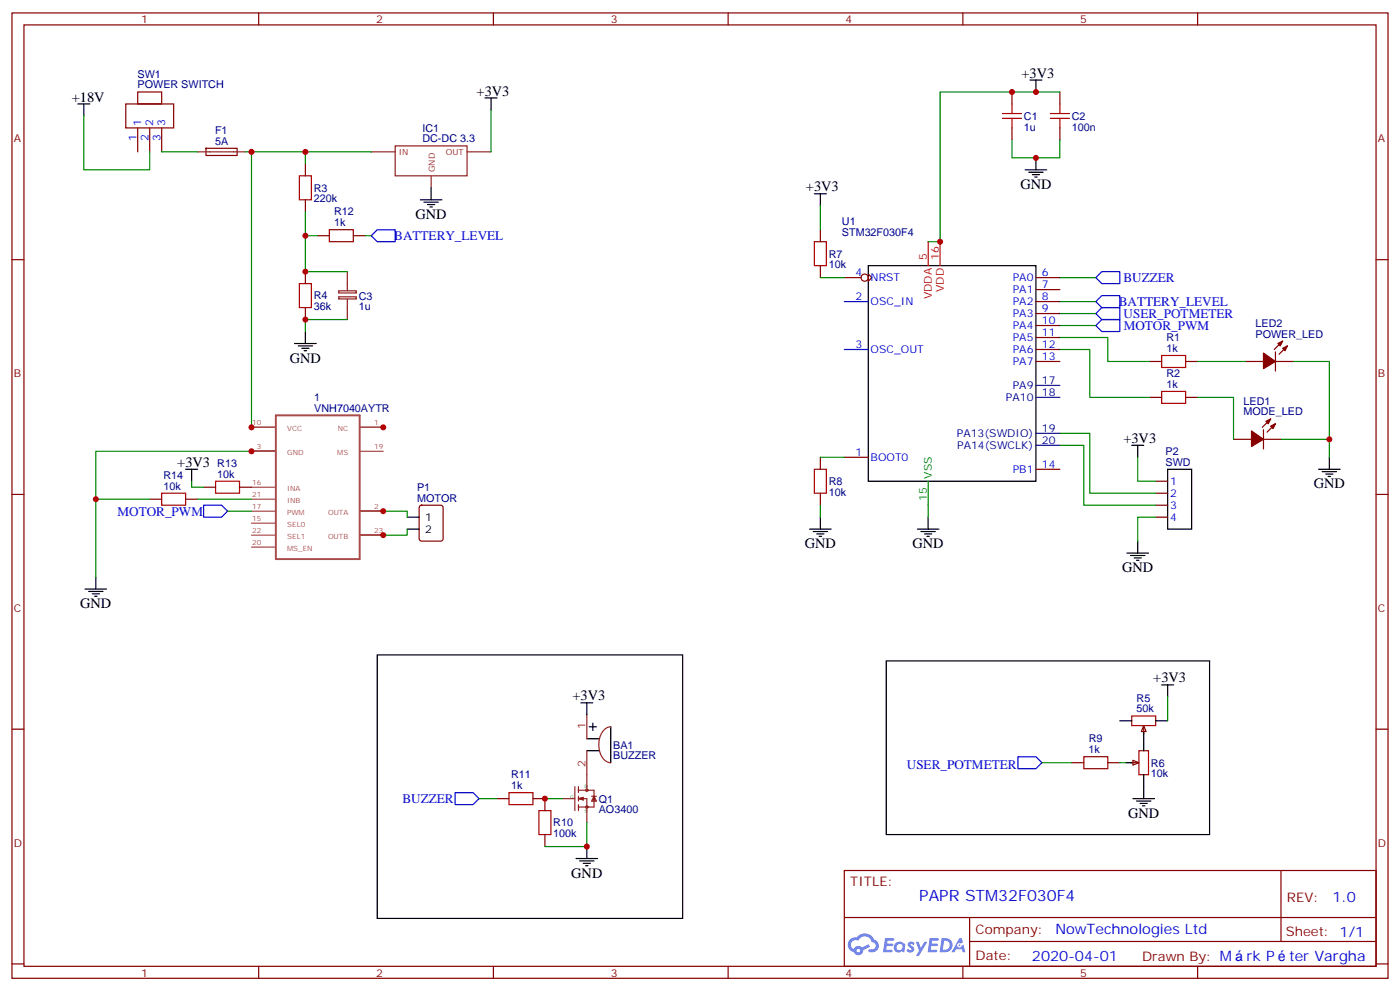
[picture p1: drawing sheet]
<svg xmlns="http://www.w3.org/2000/svg" width="412mm" height="292mm" viewBox="0 0 412 292" stroke-linecap="round" stroke-linejoin="round" font-family="sans-serif">
<path d="M111.1 192.9h90v77.6h-90zM261.1 194.7h95.2v51.1h-95.2z" fill="none" stroke="#000" stroke-width=".35"/>
<g fill="none" stroke="#870000" stroke-width=".35">
<path d="M3.5 3.8h405.4v284.3h-405.4zM7.1 7.3h398.2v277.3h-398.2zM76.2 3.8v3.5M145.3 3.8v3.5M214.5 3.8v3.5M283.6 3.8v3.5M352.8 3.8v3.5M3.5 76.5h3.6M405.3 76.5h3.6M3.5 145.6h3.6M405.3 145.6h3.6M3.5 214.8h3.6"/>
<path d="M405.3 214.8h3.6M248.7 256.4h156.6v28.2h-156.6zM377.3 256.4v20.9M248.7 270.2h156.5M285.6 277.3h119.6M285.6 270.2v14.2M3.5 283.9h3.6M76.2 284.6v3.5M145.3 284.6v3.5M214.5 284.6v3.5M283.6 284.6v3.5M352.8 284.6v3.5"/>
<path d="M405.3 283.9h3.6"/>
</g>
<g fill="#5487ff">
<path d="M267.7 277.6a1.22 1.22 0 0 1 1.7 .2l-.4 .6a.47 .47 0 0 0-.3-.4 .47 .47 0 0 0-.5 .2l.1 .2a1.14 1.14 0 0 1 .8 1.8 1.14 1.14 0 0 1-1.9 0l-.2-.2 .5-.6 .7 .5a.29 .29 0 0 0 .3-.3 .29 .29 0 0 0-.2-.3 1.04 1.04 0 0 1-.6-1.7z"/>
<path d="M260.7 276.3h2.4l.3 .2-.2 .5-1.8 .1-.1 .8h1.5l.3 .4-.3 .4h-1.6l-.2 1.1h1.7l.2 .3-.2 .3-2.6 .1z"/>
<path d="M273.8 276.3h2.4l.3 .2-.1 .5-1.8 .1-.2 .8h1.6l.3 .4-.4 .4h-1.6l-.1 1.1h1.7l.2 .3-.2 .3-2.6 .1z"/>
<path d="M282.6 276.3h.7l.3 1.3-.6 .3a.69 .69 0 0 0-1 .3 .69 .69 0 0 0 .4 .9 .69 .69 0 0 0 .9-.6l.5-.2 .6 2.2h-.8l-.2-.9h-1.8l-.5 .9h-.8z"/>
<path d="M269.8 277.4h.8l.6 1.8 1.1-1.8h.9l-2.6 4.2h-.8l.9-1.5z"/>
<path d="M277.4 276.3l-.6 4.2h1.3a2.11 2.11 0 0 0 2.5-2.1 2.11 2.11 0 0 0-2.5-2.1zM278.1 277.1a1.39 1.39 0 0 1 1.7 1.4 1.39 1.39 0 0 1-1.8 1.3h-.3z"/>
<path d="M263.7 277.9a1.54 1.54 0 0 0-.1 2.2 1.54 1.54 0 0 0 2.2 .1l.6 .3 .3-2.3-.2-.3h-.4a1.49 1.49 0 0 0-2.4 0zM264 278.9a.94 .94 0 0 1 1.8 0 .94 .94 0 0 1-1.8 0z"/>
<path d="M250.4 276.7a2.18 2.18 0 0 0 1.1 3.7 1.44 1.44 0 0 0 1.6 .9 1.44 1.44 0 0 0 1.2-1.4l2-1.1-.5-.7-1.9 1a1.47 1.47 0 0 0-2.4 .4 1.39 1.39 0 0 1-.7-1.9 1.39 1.39 0 0 1 2-.5 2.12 2.12 0 0 1 2.2-1.3 2.12 2.12 0 0 1 1.9 1.7 1.14 1.14 0 0 1 1.1 1.4 1.14 1.14 0 0 1-1.7 .7 .43 .43 0 0 0-.5 .4 .43 .43 0 0 0 .4 .5 1.98 1.98 0 0 0 2.5-1.2 1.98 1.98 0 0 0-1.2-2.6 3.1 3.1 0 0 0-5.3-.6l-.9 .1zM252.3 280a.55 .55 0 0 1 1.1 0 .55 .55 0 0 1-1.1 0z"/>
<circle cx="282.6" cy="278.4" r=".26"/>
</g>
<g fill="none" stroke="#870000" stroke-width=".35">
<path d="M37 30.6h14.2v7.1h-14.2zM40.6 27.1h7v3.5h-7zM40.6 37.7v7M44.1 37.7v7M47.6 37.7v7M298.1 27.1v3.5M298.1 37.7v3.5M312.2 27.1v3.5M312.2 37.7v3.5M60.7 43.7h9.1v2.1h-9.1zM90 48.3v3.5M90 58.8v3.6"/>
<path d="M93.5 69.4h3.5M104.1 69.4h3.5M241.7 67.7v3.5M241.7 78.2v3.6M90 80v3.5M90 90.6v3.5M248.7 81.8h4.9M255.8 80.7l1 1.1-1 1M305.2 81.8h7M305.2 85.3h7M305.2 88.8h7M305.2 92.4h7"/>
<path d="M305.2 95.9h7M305.2 99.4h7M305.2 102.9h7M305.2 106.5h7M338.7 106.5h3.5M338.7 117.1h3.5M349.2 106.5h3.6M349.2 117.1h3.6M366.9 106.5h5.3M375.7 106.5h5.3M375.7 103.6v5.7M377.8 100.5l-2.4 2.4"/>
<path d="M379.2 101.9l-2.4 2.5M241.7 134.7v3.5M248.7 134.7h7.1M305.2 138.2h7M363.4 129.4h5.3M372.2 126.6v5.6M372.2 129.4h5.3M374.3 123.4l-2.5 2.5M375.7 124.8l-2.5 2.5M44.1 147h3.5M54.7 147h3.5M60 143.5h3.5"/>
<path d="M70.6 143.5h3.5M123.7 149l.5-.2h5.6l.7 .4v9.5l-.4 .6-5.9 .1-.7-.5v-9.4zM241.7 145.3v3.5M340.4 141.7h3.6M340.4 145.3h3.6M340.4 148.8h3.6M340.4 152.3h3.6M336.9 213.7l.7 1.8h-1.4zM336.9 214.1v2.1M146.4 235.2h3.5M157 235.2h3.5v3.6M315.7 224.6h3.6"/>
<path d="M326.3 224.6h3.5M333 224.6h2.1M333.7 223.9l1.8 .7-1.8 .8zM160.5 245.8v3.5"/>
<circle cx="254.7" cy="81.8" r="1.06"/>
</g>
<g fill="none" stroke="#8c2424" stroke-width=".35">
<path d="M58.2 44.7h14.1M109.4 44.7h7M116.4 43h21.2v8.8h-21.2zM127 51.8v3.5M137.6 44.7h7M99.8 87.4h5.2v.7h-5.2zM99.8 85.7h5.2v.6h-5.2zM102.3 80v5.7M102.3 88.1v6M172.9 210.5v7.1M179.9 214.1a4.3 4.3 0 0 0-3.5 4.3 5.7 5.7 0 0 0 2.9 6.2h.6M165.8 235.2h3.5"/>
<path d="M169.3 231.7v7.1M170.4 232.8h4.6v2.4M170.4 235.2h2.5v7.1M170.4 231.7v1.8M170.4 234.5v1.4M170.4 237v1.8M170.4 235.2l1.4 .4M171.1 235.2l.7 .4M171.8 234.9l-1.4 .3M171.8 234.9v.7M171.8 234.9l-1.1 .3 1.1 .4M172.9 221.1v11.7"/>
<path d="M174.3 234.5h1.4M175 235.6v2.1h-4.6M175 234.5l.7 1.4h-1.4zM175 235.2l.3 .7M175 235.2l-.4 .7M175 235.2l.3 .4M175 235.2l-.4 .4"/>
<circle cx="172.9" cy="232.8" r=".35"/>
<circle cx="172.9" cy="237.7" r=".35"/>
</g>
<path d="M81.3 122.3h24.6v42.4h-24.6z" fill="none" stroke="#a64a4a" stroke-width=".56"/>
<path d="M74.1 125.9h6.9M74.1 132.9h6.9M105.9 125.9h7M105.9 132.9h7M74.1 143.5h6.9M74.1 147h6.9M74.1 150.6h6.9M74.1 154.1h6.9M74.1 157.6h6.9M105.9 150.6h7M105.9 157.6h7M74.1 161.1h6.9" fill="none" stroke="#a64a4a" stroke-width=".35"/>
<g fill="none" stroke="#000" stroke-width=".35">
<path d="M22.9 30.6h3.6M24.7 30.6v3.5M142.9 28.9h3.5M144.6 28.9v3.5M303.4 23.6h3.5M305.2 23.6v3.5M123.8 58.8h6.4M124.9 59.5h4.2M127 55.3v3.5M239.9 57.1h3.5M241.7 57.1v3.5M302 50h6.3"/>
<path d="M303 50.7h4.3M304.1 51.4h2.1M304.8 52.1h.7M305.2 46.5v3.5M125.9 60.3h2.2M126.6 61h.8M255.8 78.2h49.4v63.5h-49.4zM90 97.6v3.6M86.8 101.2h6.3M87.8 101.9h4.3M88.9 102.6h2.1M89.6 103.3h.7"/>
<path d="M54.7 138.2h3.5M56.4 138.2v3.5M333.4 131.2h3.5M335.1 131.2v3.5M344 138.2h7v17.7h-7zM388.4 138.2h6.4M389.5 138.9h4.2M390.5 139.6h2.1M391.6 134.7v3.5M119.9 152.3h3.6M119.9 155.9h3.6M238.5 155.9h6.3"/>
<path d="M239.5 156.6h4.3M240.6 157.3h2.1M241.3 158h.7M241.7 152.3v3.6M270.2 155.9h6.4M271.3 156.6h4.2M272.3 157.3h2.2M273 158h.8M273.4 152.3v3.6M335.1 159.4v3.5M391.2 140.3h.7M25 173.5h6.4"/>
<path d="M26.1 174.2h4.2M27.2 174.9h2.1M27.9 175.6h.7M28.2 170v3.5M332 162.9h6.3M333 163.6h4.3M334.1 164.3h2.1M334.8 165h.7M171.1 207h3.5M172.9 217.6h3.5M172.9 207v3.5M173.6 214.1h2.1"/>
<path d="M174.6 213v2.1M179.9 214.1v10.5M329.8 212.3h3.6M336.9 215.8v5.3M340.4 212.3h3.6M342.2 201.7h3.5M344 201.7v3.5M172.9 221.1h3.5M331.6 224.6h1.8M333.7 235.2h6.4M334.8 235.9h4.2M335.8 236.6h2.2"/>
<path d="M336.5 237.3h.8M336.9 228.2v7M169.7 252.9h6.3M170.7 253.6h4.3M171.8 254.3h2.1M172.5 255h.7M172.9 249.3v3.6"/>
</g>
<path d="M109.4 69.4l1.7-1.7h5.3v3.5h-5.3zM248.7 88.8h7.1M322.8 88.8l1.8-1.7h5.2v3.5h-5.2zM322.8 95.9l1.8-1.8h5.2v3.5h-5.2zM322.8 92.4l1.8-1.8h5.2v3.5h-5.2zM322.8 81.8l1.8-1.8h5.2v3.5h-5.2zM248.7 102.9h7.1M60 148.8h5.3l1.7 1.8-1.7 1.7h-5.3zM134.1 233.5h5.2l1.8 1.7-1.8 1.8h-5.2zM299.9 222.9h5.3l1.7 1.7-1.7 1.8h-5.3z" fill="none" stroke="#00f" stroke-width=".35"/>
<path d="M273.4 71.2v7M276.9 71.2v7" fill="none" stroke="#f00" stroke-width=".35"/>
<g fill="none" stroke="#008700" stroke-width=".35">
<path d="M24.7 34.1v15.9h19.4v-5.3M144.6 32.4v12.3M312.2 27.1h-35.3v44.1h-3.5M47.6 44.7h10.6M72.3 44.7h37.1M74.1 44.7v81.2M90 44.7v3.6M298.1 41.2v5.3h14.1v-5.3M90 69.4v10.6h12.3M90 62.4v7h3.5M107.6 69.4h1.8M241.7 60.6v7.1"/>
<path d="M102.3 94.1h-12.3v3.5M241.7 81.8h7M312.2 88.8h10.6M312.2 81.8h10.6M312.2 99.4h14.1v7.1h12.4M312.2 95.9h10.6M312.2 92.4h10.6M312.2 102.9h8.8v14.2h17.7M352.8 117.1h10.6v12.3M352.8 106.5h14.1M381 106.5h10.6v28.2M74.1 132.9h-45.9v37.1"/>
<path d="M241.7 134.7h7M312.2 127.6h8.8v17.7h19.4M312.2 131.2h7.1v17.6h21.1M335.1 134.7v7h5.3M377.5 129.4h14.1M28.2 147h15.9M56.4 141.7v1.8h3.6M58.2 147h15.9M67 150.6h7.1M112.9 150.6h7v1.7M119.9 155.9v1.7h-7M241.7 148.8v3.5"/>
<path d="M273.4 141.7v10.6M340.4 152.3h-5.3v7.1M344 205.2v7.1M141.1 235.2h5.3M160.5 235.2h5.3M306.9 224.6h8.8M329.8 224.6h1.8M172.9 242.3v7h-12.4"/>
</g>
<path d="M305.2 113.5h7M305.2 117.1h7M305.2 127.6h7M305.2 131.2h7" fill="none" stroke="#000087" stroke-width=".35"/>
<g fill="none" stroke="#a10000" stroke-width=".35">
<path d="M295.3 34.9h5.6M295.3 33.4h5.6M298.1 30.6v2.8M298.1 34.9v2.8M309.4 34.9h5.6M309.4 33.4h5.6M312.2 30.6v2.8M312.2 34.9v2.8M88.2 51.8h3.5v7h-3.5zM97 67.7h7.1v3.5h-7.1zM239.9 71.2h3.5v7h-3.5zM88.2 83.5h3.5v7.1h-3.5z"/>
<path d="M342.2 104.7h7v3.5h-7zM342.2 115.3h7v3.5h-7zM239.9 138.2h3.5v7.1h-3.5zM47.6 145.3h7.1v3.5h-7.1zM63.5 141.7h7.1v3.6h-7.1zM333.4 210.9h7v2.8h-7zM149.9 233.5h7.1v3.5h-7.1zM158.7 238.8h3.6v7h-3.6zM319.3 222.9h7v3.5h-7zM335.5 221.1h2.8v7.1h-2.8z"/>
</g>
<g fill="#870000" stroke="#870000" stroke-width=".35">
<path d="M374.3 125.5l1.4-.7-.7 1.4z"/>
<path d="M372.9 124.1l1.4-.7-.7 1.4z"/>
<path d="M368.7 126.9l3.5 2.5-3.5 2.1z"/>
<path d="M377.8 102.6l1.4-.7-.7 1.4z"/>
<path d="M376.4 101.2l1.4-.7-.7 1.4z"/>
<path d="M372.2 104l3.5 2.5-3.5 2.1z"/>
</g>
<g fill="#c00">
<circle cx="298.1" cy="27.1" r=".88"/>
<circle cx="172.9" cy="249.3" r=".88"/>
<circle cx="305.2" cy="46.5" r=".88"/>
<circle cx="305.2" cy="27.1" r=".88"/>
<circle cx="90" cy="44.7" r=".88"/>
<circle cx="112.9" cy="125.9" r=".88"/>
<circle cx="74.1" cy="125.9" r=".88"/>
<circle cx="74.1" cy="132.9" r=".88"/>
<circle cx="112.9" cy="150.6" r=".88"/>
<circle cx="112.9" cy="157.6" r=".88"/>
<circle cx="74.1" cy="44.7" r=".88"/>
<circle cx="160.5" cy="235.2" r=".88"/>
<circle cx="90" cy="80" r=".88"/>
<circle cx="90" cy="94.1" r=".88"/>
<circle cx="276.9" cy="71.2" r=".88"/>
<circle cx="90" cy="69.4" r=".88"/>
<circle cx="28.2" cy="147" r=".88"/>
<circle cx="391.6" cy="129.4" r=".88"/>
</g>
<text font-size="4.6" fill="#00f" x="270.8" y="265.4">PAPR STM32F030F4</text>
<g font-size="4.2">
<text x="300.9" y="22.9">+3V3</text>
<text x="21.2" y="29.9">+18V</text>
<text x="140.4" y="28.2">+3V3</text>
<text x="237.4" y="56.4">+3V3</text>
<text x="300.6" y="55.7">GND</text>
<text x="122.4" y="64.5">GND</text>
<text x="85.4" y="106.8">GND</text>
<text x="330.9" y="130.5">+3V3</text>
<text x="52.2" y="137.5">+3V3</text>
<text x="387" y="143.9">GND</text>
<text x="237.1" y="161.5">GND</text>
<text x="268.8" y="161.5">GND</text>
<text x="330.6" y="168.6">GND</text>
<text x="23.6" y="179.1">GND</text>
<text x="339.7" y="201">+3V3</text>
<text x="168.6" y="206.3">+3V3</text>
<text x="332.3" y="240.9">GND</text>
<text x="168.3" y="258.5">GND</text>
</g>
<g font-size="4.2" fill="#00f">
<text x="392.5" y="265.7">1.0</text>
<text x="310.9" y="275.2">NowTechnologies Ltd</text>
<text x="304" y="283">2020-04-01</text>
<text x="367.1" y="282.9">rk P</text>
<text x="379.7" y="282.9">ter Vargha</text>
</g>
<g font-size="3.9" fill="#00f">
<text x="116.1" y="70.7">BATTERY_LEVEL</text>
<text x="330.9" y="83">BUZZER</text>
<text x="329.6" y="90.1">BATTERY_LEVEL</text>
<text x="331" y="93.6">USER_POTMETER</text>
<text x="331" y="97.1">MOTOR_PWM</text>
<text x="34.6" y="151.9">MOTOR_PWM</text>
<text x="267.1" y="226.4">USER_POTMETER</text>
<text x="118.6" y="236.5">BUZZER</text>
</g>
<g font-size="3.9" fill="#800">
<text x="250.5" y="261">TITLE:</text>
<text x="379.1" y="265.7">REV:</text>
<text x="287.4" y="275.2">Company:</text>
<text x="378.7" y="275.8">Sheet: 1/1</text>
<text x="287.4" y="282.9">Date:</text>
<text x="336.4" y="282.9">Drawn By: M</text>
</g>
<g font-size="3.2" fill="#800">
<text x="41.6" y="6.8">1</text>
<text x="110.8" y="6.8">2</text>
<text x="179.9" y="6.8">3</text>
<text x="249.1" y="6.8">4</text>
<text x="318.2" y="6.8">5</text>
<text x="4.1" y="41.9">A</text>
<text x="405.9" y="41.9">A</text>
<text x="4.1" y="111.1">B</text>
<text x="405.9" y="111.1">B</text>
<text x="4.1" y="180.2">C</text>
<text x="405.9" y="180.2">C</text>
<text x="4.1" y="249.3">D</text>
<text x="405.9" y="249.3">D</text>
<text x="41.6" y="287.6">1</text>
<text x="110.8" y="287.6">2</text>
<text x="179.9" y="287.6">3</text>
<text x="249.1" y="287.6">4</text>
<text x="318.2" y="287.6">5</text>
</g>
<g font-size="3.2" fill="#000080">
<text x="40.5" y="22.9">SW1</text>
<text x="40.5" y="26">POWER SWITCH</text>
<text x="301.6" y="35.3">C1</text>
<text x="315.7" y="35.3">C2</text>
<text x="63.3" y="39.4">F1</text>
<text x="124.4" y="41.9">DC-DC 3.3</text>
<text x="124.4" y="38.7">IC1</text>
<text x="301.6" y="38.5">1u</text>
<text x="315.7" y="38.5">100n</text>
<text x="63.3" y="42.6">5A</text>
<text x="92.4" y="59.6">220k</text>
<text x="92.4" y="56.5">R3</text>
<text x="98.4" y="63.4">R12</text>
<text x="98.4" y="66.6">1k</text>
<text x="248" y="69.4">STM32F030F4</text>
<text x="248" y="66.3">U1</text>
<text x="244.1" y="75.9">R7</text>
<text x="244.1" y="79.1">10k</text>
<text x="92.4" y="88.2">R4</text>
<text x="105.7" y="88.2">C3</text>
<text x="92.4" y="91.4">36k</text>
<text x="105.7" y="91.4">1u</text>
<text x="343.6" y="100.5">R1</text>
<text x="369.8" y="99.4">POWER_LED</text>
<text x="369.8" y="96.3">LED2</text>
<text x="343.6" y="103.6">1k</text>
<text x="343.6" y="111.1">R2</text>
<text x="92.6" y="118.1">1</text>
<text x="343.6" y="114.2">1k</text>
<text x="366.3" y="119.2">LED1</text>
<text x="92.6" y="121.3">VNH7040AYTR</text>
<text x="366.3" y="122.3">MODE_LED</text>
<text x="64" y="137.6">R13</text>
<text x="343.4" y="137.2">SWD</text>
<text x="343.4" y="133.9">P2</text>
<text x="48.1" y="141.1">R14</text>
<text x="64" y="140.7">10k</text>
<text x="244.1" y="142.9">R8</text>
<text x="48.1" y="144.2">10k</text>
<text x="122.9" y="147.7">MOTOR</text>
<text x="122.9" y="144.5">P1</text>
<text x="244.1" y="146.1">10k</text>
<text x="334.8" y="209.8">50k</text>
<text x="334.8" y="206.7">R5</text>
<text x="180.6" y="220.5">BA1</text>
<text x="320.7" y="221.8">1k</text>
<text x="320.7" y="218.7">R9</text>
<text x="180.6" y="223.7">BUZZER</text>
<text x="339" y="225.8">R6</text>
<text x="150.6" y="232.4">1k</text>
<text x="150.6" y="229.2">R11</text>
<text x="339" y="228.9">10k</text>
<text x="176.4" y="239.6">AO3400</text>
<text x="176.4" y="236.4">Q1</text>
<text x="163" y="243.4">R10</text>
<text x="163" y="246.6">100k</text>
</g>
<g font-size="3.2" fill="#00f">
<text x="40.2" y="41.5" transform="rotate(-90 40.2 41.5)">1</text>
<text x="41.6" y="37" transform="rotate(-90 41.6 37)">1</text>
<text x="43.7" y="41.5" transform="rotate(-90 43.7 41.5)">2</text>
<text x="45.2" y="37" transform="rotate(-90 45.2 37)">2</text>
<text x="47.3" y="41.5" transform="rotate(-90 47.3 41.5)">3</text>
<text x="48.7" y="37" transform="rotate(-90 48.7 37)">3</text>
<text x="252" y="81.4">4</text>
<text x="256.5" y="82.8">NRST</text>
<text x="298.3" y="82.8">PA0</text>
<text x="306.9" y="81.4">6</text>
<text x="252" y="88.5">2</text>
<text x="256.5" y="89.9">OSC_IN</text>
<text x="298.3" y="86.4">PA1</text>
<text x="298.3" y="89.9">PA2</text>
<text x="306.9" y="84.9">7</text>
<text x="306.9" y="88.5">8</text>
<text x="298.3" y="93.4">PA3</text>
<text x="306.9" y="92">9</text>
<text x="306.9" y="95.5">10</text>
<text x="298.3" y="96.9">PA4</text>
<text x="298.3" y="100.5">PA5</text>
<text x="306.9" y="99.1">11</text>
<text x="252" y="102.6">3</text>
<text x="256.5" y="104">OSC_OUT</text>
<text x="298.3" y="104">PA6</text>
<text x="298.3" y="107.5">PA7</text>
<text x="306.9" y="102.6">12</text>
<text x="306.9" y="106.1">13</text>
<text x="252" y="134.3">1</text>
<text x="256.5" y="135.7">BOOT0</text>
<text x="306.9" y="137.9">14</text>
<text x="298.3" y="139.3">PB1</text>
<text x="344.7" y="142.8">1</text>
<text x="344.7" y="146.3">2</text>
<text x="344.7" y="149.9">3</text>
<text x="344.7" y="153.4">4</text>
</g>
<g font-size="3.2" fill="#f00">
<text x="273" y="76.5" transform="rotate(-90 273 76.5)">5</text>
<text x="276.6" y="76.5" transform="rotate(-90 276.6 76.5)">16</text>
<text x="274.5" y="88.2" transform="rotate(-90 274.5 88.2)">VDDA</text>
<text x="278" y="86" transform="rotate(-90 278 86)">VDD</text>
</g>
<g font-size="3.2" fill="#008">
<text x="306.9" y="113.2">17</text>
<text x="296.3" y="118.1">PA10</text>
<text x="298.3" y="114.6">PA9</text>
<text x="306.9" y="116.7">18</text>
<text x="281.9" y="128.7">PA13(SWDIO)</text>
<text x="306.9" y="127.3">19</text>
<text x="306.9" y="130.8">20</text>
<text x="282" y="132.2">PA14(SWCLK)</text>
</g>
<g font-size="3.2" fill="#080">
<text x="274.5" y="141" transform="rotate(-90 274.5 141)">VSS</text>
<text x="273" y="147.5" transform="rotate(-90 273 147.5)">15</text>
</g>
<g font-size="3.2">
<text x="125.2" y="153.4">1</text>
<text x="125.2" y="156.9">2</text>
</g>
<g font-size="3.2" fill="#8d2323">
<text x="172.5" y="214.8" transform="rotate(-90 172.5 214.8)">1</text>
<text x="172.5" y="226" transform="rotate(-90 172.5 226)">2</text>
</g>
<g font-size="2.5" fill="#8d2323">
<text x="117.5" y="45.8">IN</text>
<text x="131.3" y="45.7">OUT</text>
<text x="128.1" y="50.7" transform="rotate(-90 128.1 50.7)">GND</text>
</g>
<g font-size="2.1" fill="#a54b4b">
<text x="74.3" y="125.2">10</text>
<text x="110.2" y="125.2">1</text>
<text x="84.6" y="126.9">VCC</text>
<text x="99.5" y="126.9">NC</text>
<text x="75.6" y="132.2">3</text>
<text x="84.6" y="134">GND</text>
<text x="99.4" y="134">MS</text>
<text x="110.2" y="132.2">19</text>
<text x="74.3" y="142.8">16</text>
<text x="74.3" y="146.3">21</text>
<text x="74.3" y="149.9">17</text>
<text x="84.6" y="144.6">INA</text>
<text x="84.6" y="148.1">INB</text>
<text x="110.2" y="149.9">2</text>
<text x="74.3" y="153.4">15</text>
<text x="84.6" y="151.6">PWM</text>
<text x="84.6" y="155.1">SEL0</text>
<text x="96.6" y="151.6">OUTA</text>
<text x="74.3" y="156.9">22</text>
<text x="74.3" y="160.5">20</text>
<text x="84.6" y="158.7">SEL1</text>
<text x="96.6" y="158.7">OUTB</text>
<text x="110.2" y="156.9">23</text>
<text x="84.6" y="162.2">MS_EN</text>
</g>
<g font-size="1.4" fill="#238d23">
<text x="172.2" y="232.1">D</text>
<text x="167.9" y="235.2">G</text>
<text x="172.2" y="239.5">S</text>
</g>
</svg>
